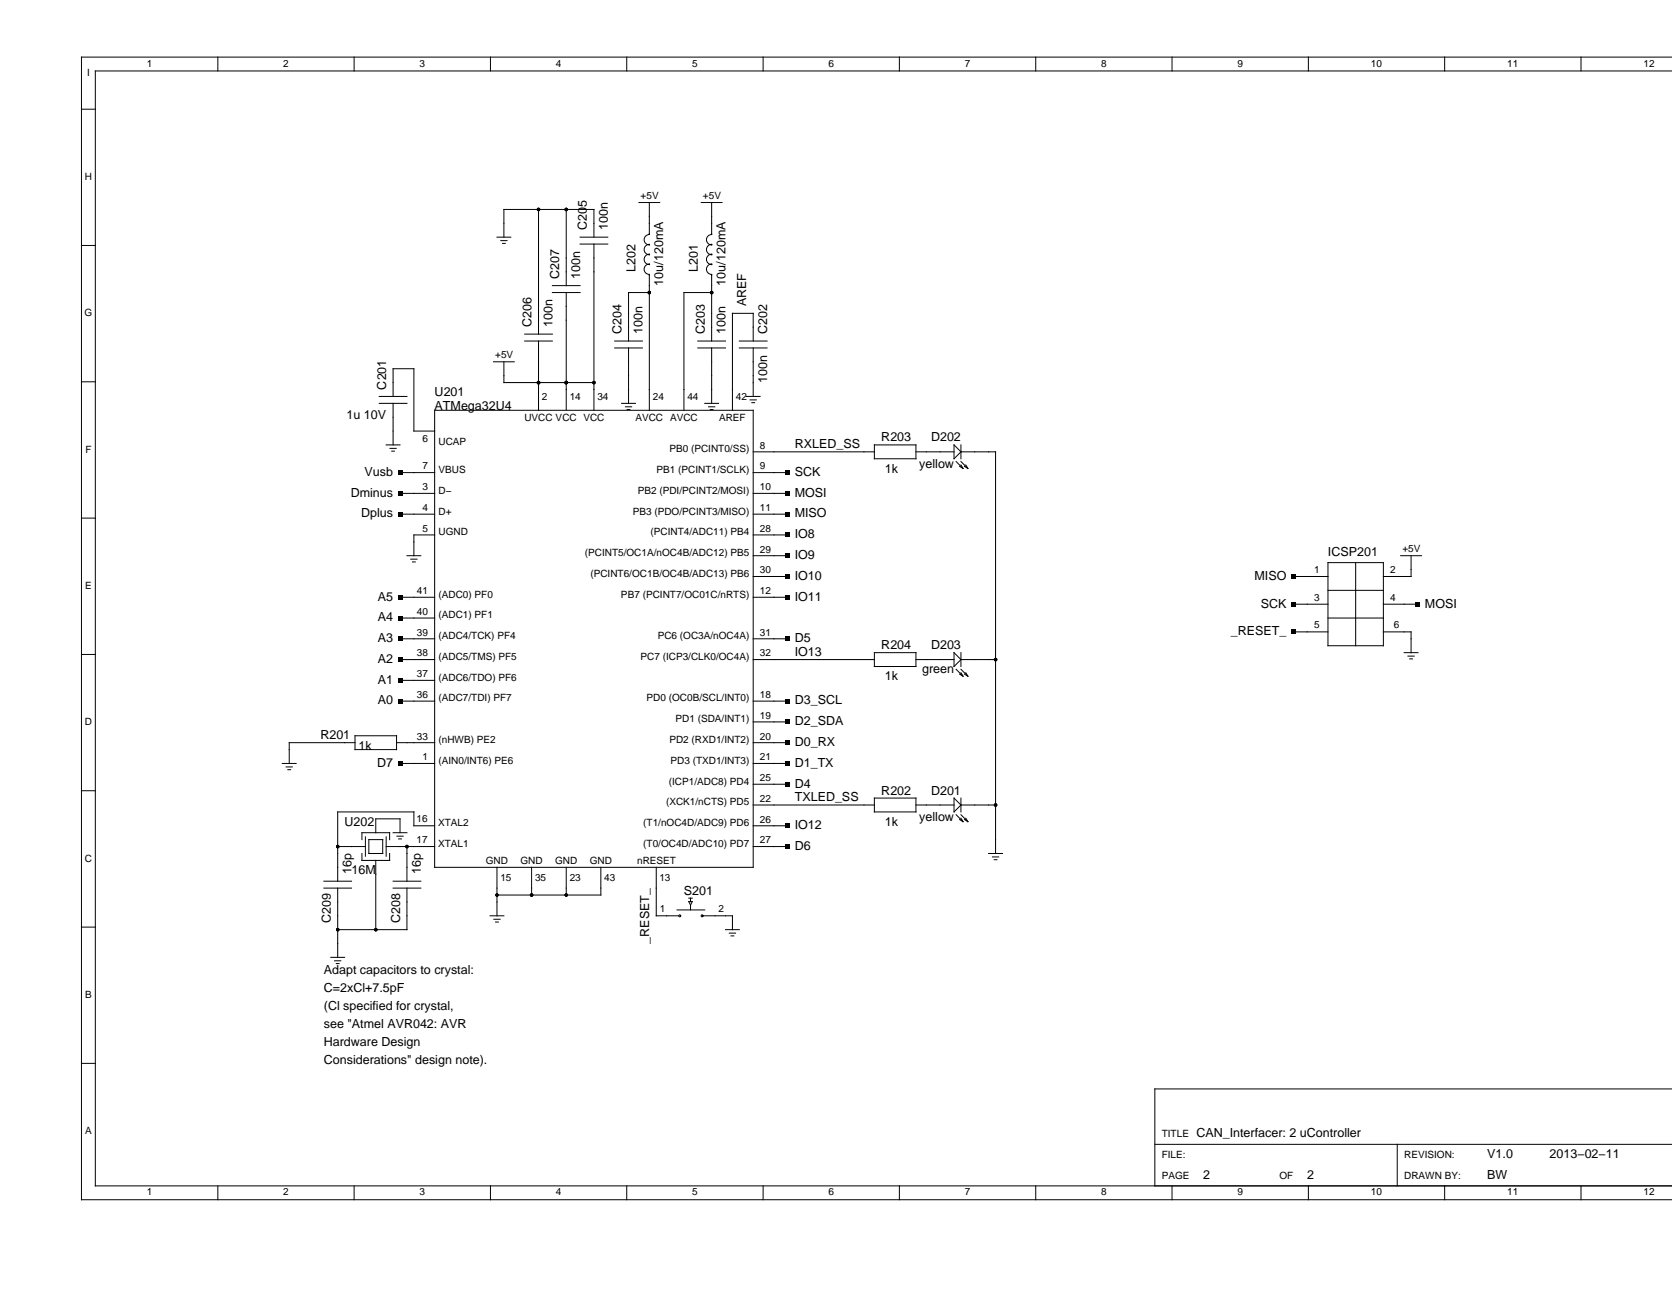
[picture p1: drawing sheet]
<svg xmlns="http://www.w3.org/2000/svg" width="279mm" height="216mm" viewBox="0 0 279 216" stroke-linecap="round" stroke-linejoin="round" font-family="sans-serif">
<g fill="none" stroke="#000" stroke-width=".17">
<path d="M13.6 18.2h2.3M36.4 9.5v2.4M59.2 9.5v2.4M82 9.5v2.4M104.7 9.5v2.4M127.5 9.5v2.4M150.3 9.5v2.4M173.1 9.5v2.4M195.9 9.5v2.4M218.6 9.5v2.4M241.4 9.5v2.4M264.2 9.5v2.4"/>
<path d="M279.4 9.5h-265.8v191h265.8M279.4 11.9h-263.5v186.3h263.5M83 39.6h2.4M84.2 39.6v-4.6h15v4.6M90 35v20.8M94.6 35v12.7M96.9 39.6h4.7M106.8 33.8h3.4M108.5 33.8v5.4a.85 .85 0 0 0-.9 .9 .85 .85 0 0 0 1 .8 .83 .83 0 0 0-1 .8 .83 .83 0 0 0 1 .8 .83 .83 0 0 0-1 .8 .83 .83 0 0 0 1 .9 .85 .85 0 0 0-1 .8 .85 .85 0 0 0 .9 .9v22.7M117.2 33.8h3.5M118.9 33.8v5.4a.85 .85 0 0 0-.9 .9 .85 .85 0 0 0 1 .8 .83 .83 0 0 0-.9 .8 .83 .83 0 0 0 .9 .8 .83 .83 0 0 0-.9 .8 .83 .83 0 0 0 .9 .9 .85 .85 0 0 0-1 .8 .85 .85 0 0 0 .9 .9v11.1M13.6 41h2.3"/>
<path d="M83.7 40.2h1M84 40.7h.4M87.7 57h4.6M87.7 55.8h4.6M90 57v11.6M92.3 48.9h4.6M92.3 47.7h4.6M94.6 48.9v19.7M96.9 40.8h4.7M99.2 40.8v27.8M102.7 58.1h4.6M102.7 57h4.6"/>
<path d="M105 58.1v9.3M108.5 48.9h-3.5v8.1M116.6 58.1h4.6M116.6 57h4.6M118.9 48.9h-4.6v19.7M118.9 58.1v9.3M123.5 58.1h4.7M123.5 57h4.7M125.9 57v-4.6h-3.5v16.2M125.9 58.1v8.1M13.6 63.8h2.3M63.4 67.4h4.6"/>
<path d="M63.4 66.2h4.6M64.5 74.3h2.3M65.2 74.9h1M65.5 75.4h.4M65.7 66.2v-4.6h3.5v10.4h3.4M65.7 67.4v6.9M66.8 79h5.8M72.6 68.6h53.3v76.3h-53.3zM82.5 60.5h3.4M84.2 60.5v3.4h15M103.9 67.4h2.3M104.5 68h1.1"/>
<path d="M104.8 68.4h.5M117.8 67.4h2.3M118.4 68h1M118.7 68.4h.5M124.7 66.2h2.3M125.3 66.8h1.1M125.6 67.3h.5M125.9 79h5.7M125.9 75.5h20.2M146.1 74.3h7v2.4h-7zM153.1 75.5h6.3M159.4 74.3l1.2 1.2-1.2 1.2z"/>
<path d="M159.8 77.1l1.1 1.2M160.3 77.9l.6 .4M160.6 75.5h5.8v67.1M160.6 74.3v2.4M160.6 77.7l.3 .6M160.6 77.1l1.1 1.2M161.2 77.9l.5 .4M161.4 77.7l.3 .6M13.6 86.6h2.3M66.8 82.4h5.8M66.8 85.9h5.8M66.8 99.8h5.8"/>
<path d="M68 92.9h2.3M68.6 93.4h1.1M68.9 93.9h.5M72.6 89.4h-3.4v3.5M125.9 96.3h5.7M125.9 92.9h5.7M125.9 82.4h5.7M125.9 85.9h5.7M125.9 89.4h5.7M125.9 99.8h5.7M216.1 96.3h5.8M221.9 98.6h9.3"/>
<path d="M221.9 94h9.3v13.9h-9.3zM226.5 94v13.9M234.1 92.9h3.4M235.8 92.9v3.4h-4.6M13.6 109.4h2.3M66.8 103.3h5.8M66.8 117.2h5.8M66.8 106.7h5.8M66.8 110.2h5.8M66.8 113.7h5.8M125.9 117.2h5.7M125.9 106.7h5.7"/>
<path d="M125.9 110.2h20.2M146.1 109.1h7v2.3h-7zM153.1 110.2h6.3M159.4 109.1l1.2 1.1-1.2 1.2zM159.8 111.8l1.1 1.2M160.3 112.7l.6 .3M160.6 110.2h5.8M160.6 109.1v2.3M160.6 112.4l.3 .6M160.6 111.8l1.1 1.2M161.2 112.7l.5 .3M161.4 112.4l.3 .6"/>
<path d="M216.1 101h5.8M216.1 105.6h5.8M221.9 103.3h9.3M231.2 101h5.8M231.2 105.6h4.6v3.5M234.6 109.1h2.4M235.3 109.6h1M235.6 110.1h.4M13.6 132.1h2.3M47.2 127.6h2.3M47.8 128.2h1.1M48.1 128.6h.5"/>
<path d="M59.3 124.1h-11v3.5M59.3 122.9h7v2.4h-7zM61.1 139.8v3.3M62.8 139.2v-2.4h4v2.4M64.5 139.8v3.3M65.7 139.2h2.3M66.3 124.1h6.3M66.3 139.7h1.1M66.8 127.6h5.8M72.6 138h-3.4v-2.3h-12.8v11.6M125.9 127.6h5.7M125.9 138h5.7"/>
<path d="M125.9 120.6h5.7M125.9 124.1h5.7M125.9 134.5h20.2M125.9 131h5.7M146.1 133.4h7v2.3h-7zM153.1 134.5h6.3M159.4 133.4l1.2 1.1-1.2 1.2zM159.8 136.1l1.1 1.2M160.3 137l.6 .3M160.6 134.5h5.8M160.6 133.4v2.3M160.6 136.7l.3 .6"/>
<path d="M160.6 136.1l1.1 1.2M161.2 137l.5 .3M161.4 136.7l.3 .6M13.6 154.9h2.3M54.1 148.4h4.6M54.1 147.3h4.6M55.3 160h2.3M56.4 141.5h4.7M56.4 148.4v11.6M60.5 140.3v-1.1h4.6v1.1M60.5 142.6v1.2h4.6v-1.2M61.6 140.3h2.4v2.3h-2.4z"/>
<path d="M62.8 143.8v11.6M64.5 141.5h8.1M65.7 148.4h4.6M65.7 147.3h4.6M66.6 140.2h.5M68 148.4v7h-11.6M68 141.5v5.8M81.9 153h2.3M82.5 153.6h1.1M82.8 154.1h.5M83 144.9v8.1M88.8 144.9v4.7"/>
<path d="M94.6 144.9v4.7M100.4 144.9v4.7h-17.4M109.7 144.9v8.1h3.7M113.1 152.1h4.7M115.1 150.1h.6M115.1 150.7h.6l-.3 .5zM115.4 150.1v.6M115.4 151.2v.8M117.5 153h4.9v2.4M121.2 155.4h2.3M121.9 155.9h1M122.2 156.4h.4"/>
<path d="M125.9 141.5h5.7M165.2 142.6h2.3M165.8 143.2h1.1M166.1 143.7h.5M13.6 177.7h2.3M55.9 160.6h1.1M56.2 161h.5M36.4 198.2v2.3M59.2 198.2v2.3M82 198.2v2.3M104.7 198.2v2.3M127.5 198.2v2.3"/>
<path d="M150.3 198.2v2.3M173.1 198.2v2.3M193 191.2h86.4M195.9 198.2v2.3M218.6 198.2v2.3M233.5 191.2v7M241.4 198.2v2.3M264.2 198.2v2.3M279.4 182h-86.4v16.2"/>
<circle cx="113.6" cy="153" r=".16"/>
<circle cx="117.3" cy="153" r=".16"/>
</g>
<g fill="#000">
<path d="M66.5 78.6h.7v.7h-.7zM131.3 78.6h.7v.7h-.7zM66.5 85.6h.7v.7h-.7zM66.5 82.1h.7v.7h-.7zM66.5 99.5h.7v.7h-.7zM131.3 92.5h.7v.7h-.7zM131.3 82.1h.7v.7h-.7zM131.3 85.6h.7v.7h-.7zM131.3 89h.7v.7h-.7zM131.3 96h.7v.7h-.7zM131.3 99.5h.7v.7h-.7zM215.8 96h.7v.7h-.7z"/>
<path d="M66.5 102.9h.7v.7h-.7zM66.5 106.4h.7v.7h-.7zM66.5 109.9h.7v.7h-.7zM66.5 113.3h.7v.7h-.7zM66.5 116.8h.7v.7h-.7zM131.3 106.4h.7v.7h-.7zM131.3 116.8h.7v.7h-.7zM215.8 100.6h.7v.7h-.7zM215.8 105.2h.7v.7h-.7zM236.6 100.6h.7v.7h-.7zM66.5 127.2h.7v.7h-.7zM131.3 120.3h.7v.7h-.7z"/>
<path d="M131.3 123.8h.7v.7h-.7zM131.3 127.2h.7v.7h-.7zM131.3 130.7h.7v.7h-.7zM131.3 137.6h.7v.7h-.7zM131.3 141.1h.7v.7h-.7z"/>
<circle cx="90" cy="35" r=".29"/>
<circle cx="94.6" cy="35" r=".29"/>
<circle cx="108.5" cy="48.9" r=".29"/>
<circle cx="118.9" cy="48.9" r=".29"/>
<circle cx="90" cy="63.9" r=".29"/>
<circle cx="94.6" cy="63.9" r=".29"/>
<circle cx="99.2" cy="63.9" r=".29"/>
<circle cx="166.4" cy="110.2" r=".29"/>
<circle cx="166.4" cy="134.5" r=".29"/>
<circle cx="56.4" cy="155.4" r=".29"/>
<circle cx="56.4" cy="141.5" r=".29"/>
<circle cx="62.8" cy="155.4" r=".29"/>
<circle cx="68" cy="141.5" r=".29"/>
<circle cx="83" cy="149.6" r=".29"/>
<circle cx="88.8" cy="149.6" r=".29"/>
<circle cx="94.6" cy="149.6" r=".29"/>
</g>
<g font-size="2.1">
<text x="98.1" y="38.5" transform="rotate(-90 98.1 38.5)">C205</text>
<text x="101.6" y="38.5" transform="rotate(-90 101.6 38.5)">100n</text>
<text x="93.5" y="46.6" transform="rotate(-90 93.5 46.6)">C207</text>
<text x="96.9" y="46.6" transform="rotate(-90 96.9 46.6)">100n</text>
<text x="106.2" y="45.4" transform="rotate(-90 106.2 45.4)">L202</text>
<text x="110.8" y="47.7" transform="rotate(-90 110.8 47.7)">10u/120mA</text>
<text x="116.6" y="45.4" transform="rotate(-90 116.6 45.4)">L201</text>
<text x="121.2" y="47.7" transform="rotate(-90 121.2 47.7)">10u/120mA</text>
<text x="124.7" y="51.2" transform="rotate(-90 124.7 51.2)">AREF</text>
<text x="88.8" y="54.7" transform="rotate(-90 88.8 54.7)">C206</text>
<text x="92.3" y="54.7" transform="rotate(-90 92.3 54.7)">100n</text>
<text x="103.9" y="55.8" transform="rotate(-90 103.9 55.8)">C204</text>
<text x="107.3" y="55.8" transform="rotate(-90 107.3 55.8)">100n</text>
<text x="117.8" y="55.8" transform="rotate(-90 117.8 55.8)">C203</text>
<text x="121.2" y="55.8" transform="rotate(-90 121.2 55.8)">100n</text>
<text x="128.2" y="55.8" transform="rotate(-90 128.2 55.8)">C202</text>
<text x="64.5" y="65.1" transform="rotate(-90 64.5 65.1)">C201</text>
<text x="128.2" y="63.9" transform="rotate(-90 128.2 63.9)">100n</text>
<text x="57.9" y="70.1">1u 10V</text>
<text x="72.6" y="68.6">ATMega32U4</text>
<text x="72.6" y="66.2">U201</text>
<text x="132.8" y="74.9">RXLED_SS</text>
<text x="147.3" y="73.8">R203</text>
<text x="155.6" y="73.8">D202</text>
<text x="58.6" y="83">Dminus</text>
<text x="60.9" y="79.5">Vusb</text>
<text x="132.8" y="79.5">SCK</text>
<text x="132.8" y="83">MOSI</text>
<text x="147.8" y="79">1k</text>
<text x="153.6" y="78.2">yellow</text>
<text x="60.3" y="86.5">Dplus</text>
<text x="132.8" y="86.5">MISO</text>
<text x="132.8" y="89.9">IO8</text>
<text x="132.8" y="93.4">IO9</text>
<text x="221.9" y="92.9">ICSP201</text>
<text x="63.1" y="100.4">A5</text>
<text x="132.8" y="96.9">IO10</text>
<text x="132.8" y="100.4">IO11</text>
<text x="209.6" y="96.9">MISO</text>
<text x="210.7" y="101.5">SCK</text>
<text x="238.1" y="101.5">MOSI</text>
<text x="63.1" y="103.8">A4</text>
<text x="63.1" y="107.3">A3</text>
<text x="132.8" y="107.3">D5</text>
<text x="205.7" y="106.1">_RESET_</text>
<text x="63.1" y="110.8">A2</text>
<text x="132.8" y="109.6">IO13</text>
<text x="147.3" y="108.5">R204</text>
<text x="147.8" y="113.7">1k</text>
<text x="154.1" y="112.5">green</text>
<text x="155.6" y="108.5">D203</text>
<text x="63.1" y="114.2">A1</text>
<text x="63.1" y="117.7">A0</text>
<text x="132.8" y="117.7">D3_SCL</text>
<text x="53.5" y="123.5">R201</text>
<text x="59.9" y="125.3">1k</text>
<text x="132.8" y="121.2">D2_SDA</text>
<text x="132.8" y="124.7">D0_RX</text>
<text x="63" y="128.1">D7</text>
<text x="132.8" y="128.1">D1_TX</text>
<text x="132.8" y="131.6">D4</text>
<text x="57.6" y="138">U202</text>
<text x="132.8" y="133.9">TXLED_SS</text>
<text x="147.3" y="132.8">R202</text>
<text x="147.8" y="138">1k</text>
<text x="153.6" y="137.2">yellow</text>
<text x="155.6" y="132.8">D201</text>
<text x="132.8" y="142">D6</text>
<text x="132.8" y="138.6">IO12</text>
<text x="58.7" y="146.1">16M</text>
<text x="58.7" y="146.1" transform="rotate(-90 58.7 146.1)">16p</text>
<text x="70.3" y="146.1" transform="rotate(-90 70.3 146.1)">16p</text>
<text x="114.3" y="149.6">S201</text>
<text x="55.3" y="154.2" transform="rotate(-90 55.3 154.2)">C209</text>
<text x="66.8" y="154.2" transform="rotate(-90 66.8 154.2)">C208</text>
<text x="108.5" y="157.7" transform="rotate(-90 108.5 157.7)">_RESET_</text>
<text x="54.1" y="162.8">Adapt capacitors to crystal:</text>
<text x="54.1" y="165.8">C=2xCl+7.5pF</text>
<text x="54.1" y="168.8">(Cl specified for crystal,</text>
<text x="54.1" y="171.8">see &quot;Atmel AVR042: AVR</text>
<text x="54.1" y="174.8">Hardware Design</text>
<text x="54.1" y="177.8">Considerations&quot; design note).</text>
<text x="199.9" y="190.1">CAN_Interfacer: 2 uController</text>
<text x="201.1" y="197">2</text>
<text x="218.4" y="197">2</text>
<text x="248.5" y="197">BW</text>
<text x="248.5" y="193.5">V1.0</text>
<text x="258.9" y="193.5">2013−02−11</text>
</g>
<g font-size="1.7">
<text x="24.5" y="11.1">1</text>
<text x="47.3" y="11.1">2</text>
<text x="70.1" y="11.1">3</text>
<text x="92.9" y="11.1">4</text>
<text x="115.7" y="11.1">5</text>
<text x="138.4" y="11.1">6</text>
<text x="161.2" y="11.1">7</text>
<text x="184" y="11.1">8</text>
<text x="206.8" y="11.1">9</text>
<text x="229.1" y="11.1">10</text>
<text x="251.9" y="11.1">11</text>
<text x="274.7" y="11.1">12</text>
<text x="14.5" y="12.7">I</text>
<text x="14.2" y="30.1">H</text>
<text x="107.1" y="33.3">+5V</text>
<text x="117.5" y="33.3">+5V</text>
<text x="14.1" y="52.9">G</text>
<text x="82.8" y="59.9">+5V</text>
<text x="87.6" y="70.4">UVCC VCC VCC</text>
<text x="90.6" y="66.8">2</text>
<text x="95.2" y="66.8">14</text>
<text x="99.8" y="66.8">34</text>
<text x="106.2" y="70.4">AVCC AVCC</text>
<text x="109.1" y="66.8">24</text>
<text x="114.9" y="66.8">44</text>
<text x="120.2" y="70.4">AREF</text>
<text x="123" y="66.8">42</text>
<text x="14.3" y="75.6">F</text>
<text x="70.6" y="73.8">6</text>
<text x="73.3" y="74.4">UCAP</text>
<text x="111.9" y="75.6">PB0 (PCINT0/SS)</text>
<text x="127" y="75">8</text>
<text x="70.6" y="81.9">3</text>
<text x="70.6" y="78.5">7</text>
<text x="73.3" y="82.5">D−</text>
<text x="73.3" y="79">VBUS</text>
<text x="106.6" y="82.5">PB2 (PDI/PCINT2/MOSI)</text>
<text x="109.7" y="79">PB1 (PCINT1/SCLK)</text>
<text x="127" y="78.5">9</text>
<text x="127" y="81.9">10</text>
<text x="70.6" y="85.4">4</text>
<text x="70.6" y="88.9">5</text>
<text x="73.3" y="86">D+</text>
<text x="73.3" y="89.4">UGND</text>
<text x="105.7" y="86">PB3 (PDO/PCINT3/MISO)</text>
<text x="108.7" y="89.4">(PCINT4/ADC11) PB4</text>
<text x="127" y="85.4">11</text>
<text x="127" y="88.9">28</text>
<text x="97.7" y="92.9">(PCINT5/OC1A/nOC4B/ADC12) PB5</text>
<text x="127" y="92.3">29</text>
<text x="127" y="95.8">30</text>
<text x="219.6" y="95.8">1</text>
<text x="232.3" y="95.8">2</text>
<text x="234.4" y="92.3">+5V</text>
<text x="14.2" y="98.4">E</text>
<text x="69.7" y="99.3">41</text>
<text x="73.3" y="99.9">(ADC0) PF0</text>
<text x="98.7" y="96.4">(PCINT6/OC1B/OC4B/ADC13) PB6</text>
<text x="103.8" y="99.9">PB7 (PCINT7/OC01C/nRTS)</text>
<text x="127" y="99.3">12</text>
<text x="219.6" y="100.4">3</text>
<text x="232.3" y="100.4">4</text>
<text x="69.7" y="106.2">39</text>
<text x="69.7" y="102.8">40</text>
<text x="73.3" y="106.8">(ADC4/TCK) PF4</text>
<text x="73.3" y="103.3">(ADC1) PF1</text>
<text x="109.9" y="106.8">PC6 (OC3A/nOC4A)</text>
<text x="127" y="106.2">31</text>
<text x="219.6" y="105">5</text>
<text x="232.9" y="105">6</text>
<text x="69.7" y="113.2">37</text>
<text x="69.7" y="109.7">38</text>
<text x="73.3" y="113.7">(ADC6/TDO) PF6</text>
<text x="73.3" y="110.3">(ADC5/TMS) PF5</text>
<text x="107" y="110.3">PC7 (ICP3/CLK0/OC4A)</text>
<text x="127" y="109.7">32</text>
<text x="69.7" y="116.6">36</text>
<text x="73.3" y="117.2">(ADC7/TDI) PF7</text>
<text x="108" y="117.2">PD0 (OC0B/SCL/INT0)</text>
<text x="127" y="116.6">18</text>
<text x="14.2" y="121.2">D</text>
<text x="69.7" y="123.6">33</text>
<text x="73.3" y="124.2">(nHWB) PE2</text>
<text x="111.9" y="124.2">PD2 (RXD1/INT2)</text>
<text x="112.9" y="120.7">PD1 (SDA/INT1)</text>
<text x="127" y="120.1">19</text>
<text x="127" y="123.6">20</text>
<text x="70.6" y="127.1">1</text>
<text x="73.3" y="127.6">(AIN0/INT6) PE6</text>
<text x="111.8" y="131.1">(ICP1/ADC8) PD4</text>
<text x="112" y="127.6">PD3 (TXD1/INT3)</text>
<text x="127" y="127.1">21</text>
<text x="127" y="130.5">25</text>
<text x="69.6" y="137.4">16</text>
<text x="73.2" y="138">XTAL2</text>
<text x="111.3" y="134.6">(XCK1/nCTS) PD5</text>
<text x="127" y="134">22</text>
<text x="127" y="137.5">26</text>
<text x="14.2" y="144">C</text>
<text x="69.6" y="140.9">17</text>
<text x="73.2" y="141.5">XTAL1</text>
<text x="107.5" y="138.1">(T1/nOC4D/ADC9) PD6</text>
<text x="107.5" y="141.5">(T0/OC4D/ADC10) PD7</text>
<text x="127" y="140.9">27</text>
<text x="81.2" y="144.4">GND</text>
<text x="83.6" y="147.3">15</text>
<text x="87" y="144.4">GND</text>
<text x="89.4" y="147.3">35</text>
<text x="92.8" y="144.4">GND</text>
<text x="95.2" y="147.3">23</text>
<text x="98.5" y="144.4">GND</text>
<text x="101" y="147.3">43</text>
<text x="106.5" y="144.4">nRESET</text>
<text x="110.2" y="147.3">13</text>
<text x="110.2" y="152.5">1</text>
<text x="120.1" y="152.5">2</text>
<text x="14.2" y="166.7">B</text>
<text x="14.2" y="189.5">A</text>
<text x="194.1" y="190.1">TITLE</text>
<text x="194.1" y="193.5">FILE:</text>
<text x="194.1" y="197">PAGE</text>
<text x="213.8" y="197">OF</text>
<text x="234.6" y="193.5">REVISION:</text>
<text x="234.6" y="197">DRAWN BY:</text>
<text x="24.5" y="199.7">1</text>
<text x="47.3" y="199.7">2</text>
<text x="70.1" y="199.7">3</text>
<text x="92.9" y="199.7">4</text>
<text x="115.7" y="199.7">5</text>
<text x="138.4" y="199.7">6</text>
<text x="161.2" y="199.7">7</text>
<text x="184" y="199.7">8</text>
<text x="206.8" y="199.7">9</text>
<text x="229.1" y="199.7">10</text>
<text x="251.9" y="199.7">11</text>
<text x="274.7" y="199.7">12</text>
</g>
</svg>
